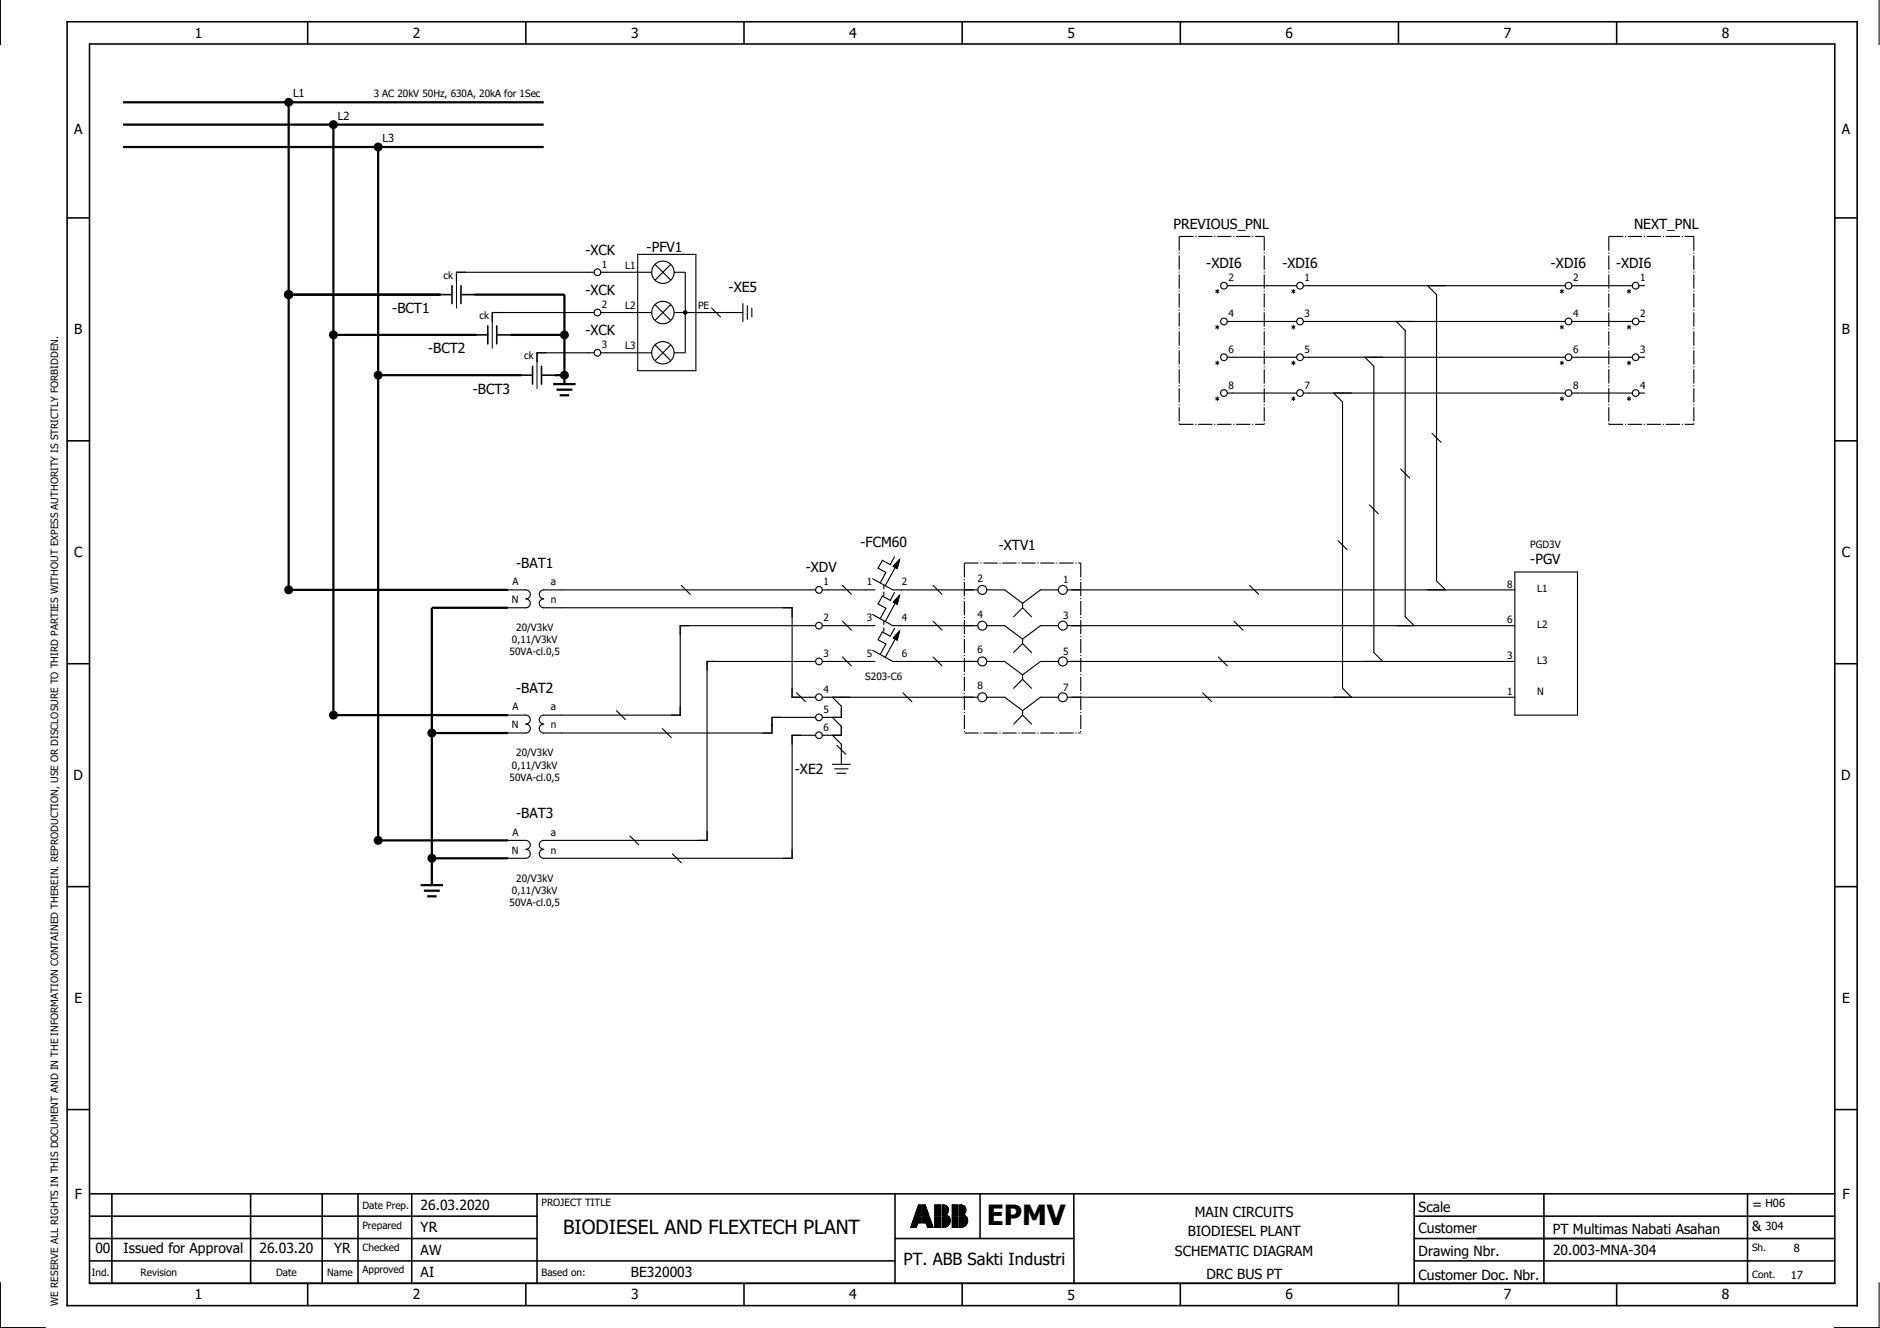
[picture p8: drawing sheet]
<svg xmlns="http://www.w3.org/2000/svg" width="297mm" height="210mm" viewBox="0 0 297 210" stroke-linecap="round" stroke-linejoin="round" font-family="sans-serif">
<g fill="none" stroke="#000" stroke-width=".25">
<path d="M10.6 3.4h282.8v203h-282.8zM14.1 7h275.8v195.8h-275.8zM48.6 3.4v3.6M83.1 3.4v3.6M117.6 3.4v3.6M152 3.4v3.6M186.5 3.4v3.6M221 3.4v3.6M255.4 3.4v3.6M10.6 34.4h3.5M289.9 34.4h3.5M69.3 46.6h2.1"/>
<path d="M71.4 45.2v2.8M72.8 45.2v2.8M72.8 46.6h2.1M74.9 52.9h2.2M77.1 51.5v2.8M78.5 51.5v2.8M78.5 52.9h2.1M82 59.3h2.1M84.1 57.9v2.8M85.6 57.9v2.8M85.6 59.3h2.1M10.6 69.7h3.5"/>
<path d="M289.9 69.7h3.5M10.6 104.9h3.5M289.9 104.9h3.5M10.6 140.1h3.5M289.9 140.1h3.5M10.6 175.4h3.5M289.9 175.4h3.5M14.1 195.8h70.7M14.1 188.7h275.8M14.1 192.2h70.7M14.1 199.3h127.3M17.7 188.7v14.1"/>
<path d="M39.6 188.7v14.1M50.9 188.7v14.1M56.6 188.7v14.1M65.1 188.7v14.1M84.8 188.7v14.1M141.4 195.8h28.3M141.4 188.7v14.2M154.8 188.7v7.1M169.7 188.7v14.2M223.4 195.8h66.5M223.4 188.7v14.1M223.4 192.2h66.5"/>
<path d="M223.4 199.3h66.5M243.9 188.7v14.1M276.1 188.7v14.2M14.1 202.9h275.8M48.6 202.8v3.6M83.1 202.8v3.6M117.6 202.8v3.6M152 202.8v3.6M186.5 202.8v3.6M221 202.8v3.6M255.4 202.8v3.6"/>
</g>
<g fill="none" stroke="#000" stroke-width=".16">
<path d="M.1 0v7M296.9 0v7M72.1 44.4v4.3M77.8 50.8v4.3M84.8 57.2v4.2M192 45.9l.6 .3M192 51.5l.6 .4M192 57.2l.6 .4M192.3 45.8v.5M192.3 51.4v.6M192.3 57.1v.5M192.6 45.9l-.6 .3"/>
<path d="M192.6 51.5l-.6 .4M192.6 57.2l-.6 .4M204.1 45.9l.5 .3M204.1 51.5l.5 .4M204.1 57.2l.5 .4M204.4 45.8v.5M204.4 51.4v.6M204.4 57.1v.5M204.6 45.9l-.5 .3M204.6 51.5l-.5 .4M204.6 57.2l-.5 .4M246.5 45.9l.6 .3"/>
<path d="M246.5 51.5l.6 .4M246.5 57.2l.6 .4M246.8 45.8v.5M246.8 51.4v.6M246.8 57.1v.5M247.1 45.9l-.6 .3M247.1 51.5l-.6 .4M247.1 57.2l-.6 .4M257.1 45.9l.6 .3M257.1 51.5l.6 .4M257.1 57.2l.6 .4M257.4 45.8v.5"/>
<path d="M257.4 51.4v.6M257.4 57.1v.5M257.7 45.9l-.6 .3M257.7 51.5l-.6 .4M257.7 57.2l-.6 .4M192 62.8l.6 .4M192.3 62.7v.6M192.6 62.8l-.6 .4M204.1 62.8l.5 .4M204.4 62.7v.6M204.6 62.8l-.5 .4M246.5 62.8l.6 .4"/>
<path d="M246.8 62.7v.6M247.1 62.8l-.6 .4M257.1 62.8l.6 .4M257.4 62.7v.6M257.7 62.8l-.6 .4M143.9 193.9v.1M144 193.7v.3M144 193.6v.4M144.1 193.4v.6M144.1 193.3v.7M144.2 193.1v.9M144.3 193v1"/>
<path d="M144.3 192.8v1.2M144.4 192.6v1.4M144.4 192.5v1.5M144.5 192.3h1.1v1h-.6l-.2 .7h-.9zM144.5 192.3v1.7M144.6 192v.1M144.6 192.3v1.7M144.6 191.8v.3M144.7 191.7v.4M144.7 192.3v1.7M144.8 191.5v.6M144.8 192.3v1.7"/>
<path d="M144.8 191.4v.7M144.8 192.3v1.6M144.9 191.2v.9M144.9 192.3v1.4M144.9 191.1v1M144.9 192.3v1.3M145 190.9v1.2M145 192.3v1.1M145 190.7v1.4M145 192.3v1M145.1 190.6v1.5M145.1 192.3v1"/>
<path d="M145.1 190.5h.5v1.6h-1.1zM145.1 190.5v1.6M145.2 190.5v1.6M145.2 192.3v1M145.3 190.5v1.6M145.3 192.3v1M145.4 190.5v1.6M145.4 192.3v1M145.5 190.5v1.6M145.5 192.3v1M145.8 190.5h.4l.6 1.6h-1zM145.8 192.3h1l.6 1.7h-.9l-.2-.7h-.5z"/>
<path d="M145.8 190.5v1.6M145.8 192.3v1M145.9 190.5v1.6M145.9 192.3v1M146 190.5v1.6M146 192.3v1M146.1 190.5v1.6M146.1 192.3v1M146.2 190.5v1.6M146.2 192.3v1M146.2 190.6v1.5M146.3 190.8v1.3"/>
<path d="M146.3 192.3v1M146.4 190.9v1.2M146.4 192.3v1.2M146.4 191.1v1M146.4 192.3v1.3M146.5 191.2v.9M146.5 192.3v1.5M146.5 191.4v.7M146.5 192.3v1.6M146.6 191.6v.5M146.6 192.3v1.7M146.6 191.7v.4"/>
<path d="M146.7 191.9v.2M146.7 192.3v1.7M146.7 192v.1M146.8 192.3v1.7M146.8 192.4v1.6M146.9 192.5v1.5M147 192.7v1.3M147 192.8v1.2M147.1 193v1M147.1 193.1v.9M147.2 193.3v.7M147.2 193.5v.5"/>
<path d="M147.3 193.6v.4M147.3 193.8v.2M147.4 193.9v.1M147.7 190.5h.9v1.6h-.9zM147.7 192.3h.9v1.7h-.9zM147.7 190.5v1.6M147.7 192.3v1.7M147.8 190.5v1.6M147.8 192.3v1.7M147.9 190.5v1.6M147.9 192.3v1.7M148 190.5v1.6"/>
<path d="M148 192.3v1.7M148.1 190.5v1.6M148.1 192.3v1.7M148.2 190.5v1.6M148.2 192.3v1.7M148.3 190.5v1.6M148.3 192.3v1.7M148.4 190.5v1.6M148.4 192.3v1.7M148.5 190.5v1.6M148.5 192.3v1.7M148.6 190.5v1.6"/>
<path d="M148.6 192.3v1.7M148.8 190.5a.82 .82 0 0 1 1 .4 .82 .82 0 0 1-.3 1l.3 .2h-1zM148.9 190.5v1.6M148.9 192.3v1.7M149 190.5v1.6M149 192.3v1.7M149.1 190.5v1.6M149.1 192.3v1.7M149.2 190.5v1.6M149.2 192.3v1.7M149.3 190.5v1.6M149.3 192.3v1.7"/>
<path d="M149.4 190.5v1.6M149.4 192.3v1.6M149.5 190.6v1.5M149.5 192.3v1.6M149.6 190.6v1.3M149.6 192v.1M149.6 192.3v1.6M149.6 190.7v1.2M149.7 190.7v1.1M149.7 192v.1M149.7 192.3v1.5M149.7 190.8v.9"/>
<path d="M149.7 192.1h.1M149.8 190.9v.7M149.8 192.3v1.4M149.8 191v.5M149.9 192.3v1.3M150 192.3a1.06 1.06 0 0 1-.9 1.7M150 192.3h-1.2v1.7h.3M150 192.4v1.1M150.1 192.5v.9M150.1 192.7v.5M150.4 190.5h1v1.6h-1zM150.4 192.3h1v1.7h-1z"/>
<path d="M150.5 190.5v1.6M150.5 192.3v1.7M150.6 190.5v1.6M150.6 192.3v1.7M150.7 190.5v1.6M150.7 192.3v1.7M150.8 190.5v1.6M150.8 192.3v1.7M150.9 190.5v1.6M150.9 192.3v1.7M151 190.5v1.6M151 192.3v1.7"/>
<path d="M151.1 190.5v1.6M151.1 192.3v1.7M151.2 190.5v1.6M151.2 192.3v1.7M151.3 190.5v1.6M151.3 192.3v1.7M151.6 190.5a.82 .82 0 0 1 1 .4 .82 .82 0 0 1-.4 1l.3 .2h-.9zM151.7 190.5v1.6M151.7 192.3v1.7M151.8 190.5v1.6M151.8 192.3v1.7M151.9 190.5v1.6"/>
<path d="M151.9 192.3v1.7M152 190.5v1.6M152 192.3v1.7M152.1 190.5v1.6M152.1 192.3v1.7M152.2 190.5v1.6M152.2 192.3v1.6M152.3 190.6v1.5M152.3 192.3v1.6M152.3 190.6v1.3M152.3 192v.1M152.4 190.7v1.1"/>
<path d="M152.4 192v.1M152.4 192.3v1.6M152.4 192.3v1.5M152.5 190.8v.9M152.5 192.1h.1M152.5 192.3v1.5M152.5 190.9v.7M152.5 192.3v1.4M152.6 191v.5M152.6 192.3v1.4M152.7 192.3v1.3M152.7 192.3a1.06 1.06 0 0 1-.9 1.7"/>
<path d="M152.7 192.3h-1.1v1.7h.2M152.8 192.4v1.1M152.8 192.5v.9M152.9 192.7v.5M.1 202.8v7h7M296.9 202.8v7h-7.1"/>
</g>
<g fill="none" stroke="#000" stroke-width=".18">
<path d="M93.9 49.4h-16.1v1.4M93.9 55.8h-9.1v1.4M93.9 43h-21.8v1.4M94.9 49.4h8.1M94.9 55.8h8.1M94.9 43h8.1M100.8 40.2h9.1v18.4h-9.1zM103.5 54.5l2.5 2.5M103.5 48.1l2.5 2.5M103.5 41.8l2.5 2.5M106 54.5l-2.5 2.5M106 48.1l-2.5 2.5"/>
<path d="M106 41.8l-2.5 2.5M106.5 43h1.8v12.8h-1.8M108 49.3v.2M108.1 49.2v.4M108.2 49.2v.4M108.2 49.1v.6M108.3 49.1v.6M108.4 49.2v.4M108.5 49.3v.2M112.4 48.7l1.4 1.4M117.4 49.4h-10.9M117.4 48v2.8"/>
<path d="M118.1 48.3v2.2M118.8 48.7v1.4M193.9 45.2h11M193.9 50.8h11M193.9 56.5h11M205.9 45.2h41.4M205.9 50.8h41.4M205.9 56.5h41.4M215.7 56.5l1.4 1.4v45.2l1.4 1.4M220.6 50.8l1.4 1.4v45.3l1.4 1.4M225.6 45.2l1.4 1.4v45.2l1.4 1.4M248.4 45.2h9.5"/>
<path d="M248.4 50.8h9.5M248.4 56.5h9.5M259 45.2h.8M259 50.8h.8M259 56.5h.8M193.9 62.1h11M205.9 62.1h41.4M210.7 62.1l1.4 1.4v45.3l1.4 1.4M216.4 79.8l1.4 1.4M221.3 74.1l1.4 1.5M226.3 68.5l1.4 1.4M248.4 62.1h9.5"/>
<path d="M259 62.1h.8M80.3 93.2h2.8a.71 .71 0 0 1 .7 .7 .71 .71 0 0 1-.7 .8 .71 .71 0 0 1 .7 .7 .71 .71 0 0 1-.7 .7h-2.8M107.7 92.5l1.4 1.4M128.9 93.2h-43a.71 .71 0 0 0-.7 .7 .71 .71 0 0 0 .7 .8 .71 .71 0 0 0-.7 .7 .71 .71 0 0 0 .7 .7h39.3v14.1h3.7M128.9 98.9h-21.4v14.1h-21.6a.71 .71 0 0 0-.7 .7 .71 .71 0 0 0 .7 .7 .71 .71 0 0 0-.7 .8 .71 .71 0 0 0 .7 .7h36.1v-2.5h6.9M133.1 98.2l1.4 1.4M133.1 92.5l1.4 1.4M137.9 97.1l3.2 1.8h13.4M137.9 91.5l3.2 1.7h13.4M138.2 98.9h-8.3M138.2 93.2h-8.3M139.6 92.5v.6"/>
<path d="M139.6 93.6v.5M139.6 98.2v.5M139.6 99.2v.6M141.3 88l-.6 1.2-1.3-.6-.7 1.2 1.3 .7-.9 1.6M141.3 93.7l-.6 1.2-1.3-.7-.7 1.3 1.3 .6-.9 1.7M141.3 99.3l-.6 1.3-1.3-.7-.7 1.2 1.3 .7-.9 1.6M141.4 89.7l-1.5 2.9M141.4 95.3l-1.5 2.9M142.1 88.4l-.3 1.5-.7-.4zM142.1 94.1l-.3 1.4-.7-.3zM142.1 99.8l-.3 1.4-.7-.4zM147.4 98.2l1.4 1.4"/>
<path d="M147.4 92.5l1.4 1.4M155.9 98.9h2.8l2.9 2.1M155.9 93.2h2.8l2.9 2.2M161.6 96.1l1.4 1.4M161.6 96.1l-1.4 1.4M161.6 95.4v.7M167.2 98.9h-2.8l-2.8 2.1M167.2 93.2h-2.8l-2.8 2.2M168.6 98.9h70.7M168.6 93.2h70.7M195 98.2l1.4 1.4M197.4 92.5l1.5 1.4"/>
<path d="M211.4 85.5l1.4 1.4M239.3 90.4h9.9v22.6h-9.9zM80.3 113h2.8a.71 .71 0 0 1 .7 .7 .71 .71 0 0 1-.7 .7 .71 .71 0 0 1 .7 .8 .71 .71 0 0 1-.7 .7h-2.8M97.4 112.3l1.4 1.4M104.6 115.2l1.5 1.4M125.9 109.5l1.4 1.4M128.9 104.5h-17.2v28.3h-25.8a.71 .71 0 0 0-.7 .7 .71 .71 0 0 0 .7 .7 .71 .71 0 0 0-.7 .8 .71 .71 0 0 0 .7 .7h39.3v-19.5h3.7M129.9 110.2h24.6M131.5 110.2l1.4 1.4v1.8h-3M131.5 113.4l1.4 1.4v1.4h-3M131.5 116.2l1.4 1.4v3.2M132.2 117.8l1.4 1.4"/>
<path d="M133.1 103.8l1.4 1.5M137.9 102.8l3.2 1.7h13.4M138.2 104.5h-8.3M141.4 101l-1.5 2.9M142.7 109.5l1.4 1.4M147.4 103.8l1.4 1.5M155.9 110.2h2.8l2.9 2.1M155.9 104.5h2.8l2.9 2.2M161.6 101v.7M161.6 106.7v.7M161.6 112.3v.7M161.6 101.7l1.4 1.4"/>
<path d="M161.6 101.7l-1.4 1.4M161.6 107.4l1.4 1.4M161.6 107.4l-1.4 1.4M161.6 113l1.4 1.4M161.6 113l-1.4 1.4M167.2 110.2h-2.8l-2.8 2.1M167.2 104.5h-2.8l-2.8 2.2M168.6 110.2h70.7M168.6 104.5h70.7M190 109.5l1.4 1.4M192.5 103.8l1.4 1.5M80.3 132.8h2.8a.71 .71 0 0 1 .7 .7 .71 .71 0 0 1-.7 .7 .71 .71 0 0 1 .7 .8 .71 .71 0 0 1-.7 .7h-2.8"/>
<path d="M99.5 132.1l1.4 1.4M106.2 135l1.5 1.4M131.5 120.8h2.8M131.9 121.5h2.1M132.2 122.2h1.4"/>
<circle cx="94.4" cy="43" r=".53"/>
<circle cx="94.4" cy="55.8" r=".53"/>
<circle cx="94.4" cy="49.4" r=".53"/>
<circle cx="104.7" cy="55.8" r="1.77"/>
<circle cx="104.7" cy="49.4" r="1.77"/>
<circle cx="104.7" cy="43" r="1.77"/>
<circle cx="108.3" cy="49.4" r=".27"/>
<circle cx="193.4" cy="50.8" r=".53"/>
<circle cx="193.4" cy="45.2" r=".53"/>
<circle cx="193.4" cy="56.5" r=".53"/>
<circle cx="205.4" cy="50.8" r=".53"/>
<circle cx="205.4" cy="45.2" r=".53"/>
<circle cx="205.4" cy="56.5" r=".53"/>
<circle cx="247.8" cy="50.8" r=".53"/>
<circle cx="247.8" cy="45.2" r=".53"/>
<circle cx="247.8" cy="56.5" r=".53"/>
<circle cx="258.4" cy="50.8" r=".53"/>
<circle cx="258.4" cy="45.2" r=".53"/>
<circle cx="258.4" cy="56.5" r=".53"/>
<circle cx="193.4" cy="62.1" r=".53"/>
<circle cx="205.4" cy="62.1" r=".53"/>
<circle cx="247.8" cy="62.1" r=".53"/>
<circle cx="258.4" cy="62.1" r=".53"/>
<circle cx="129.4" cy="93.2" r=".53"/>
<circle cx="129.4" cy="98.9" r=".53"/>
<circle cx="155.2" cy="98.9" r=".71"/>
<circle cx="155.2" cy="93.2" r=".71"/>
<circle cx="167.9" cy="98.9" r=".71"/>
<circle cx="167.9" cy="93.2" r=".71"/>
<circle cx="129.4" cy="110.2" r=".53"/>
<circle cx="129.4" cy="104.5" r=".53"/>
<circle cx="129.4" cy="113.4" r=".53"/>
<circle cx="129.4" cy="116.2" r=".53"/>
<circle cx="155.2" cy="110.2" r=".71"/>
<circle cx="155.2" cy="104.5" r=".71"/>
<circle cx="167.9" cy="110.2" r=".71"/>
<circle cx="167.9" cy="104.5" r=".71"/>
</g>
<g fill="none" stroke="#000" stroke-width=".35">
<path d="M19.4 16.2h66.5M19.4 19.7h66.5M45.6 16.2v77h34.7M52.7 19.7v93.7M19.4 23.2h66.5M59.7 23.2v109.6h20.6M45.6 46.6h24M59.7 59.3h22.7M74.9 46.6h14.3v14.1M75.3 52.9h-22.6M80.6 52.9h8.6M87.7 59.3h1.5"/>
<path d="M87.4 60.7h3.5M87.9 61.6h2.5M88.4 62.5h1.5M80.3 96.1h-12.1v43.8M52.7 113h27.6M68.2 115.9h12.1M66.5 139.9h3.5M68.2 135.7h12.1M67 140.8h2.5M67.5 141.7h1.5"/>
</g>
<g fill="#000">
<circle cx="45.6" cy="16.2" r=".71"/>
<circle cx="52.7" cy="19.7" r=".71"/>
<circle cx="59.7" cy="23.2" r=".71"/>
<circle cx="45.6" cy="46.6" r=".71"/>
<circle cx="45.6" cy="46.6" r=".56"/>
<circle cx="52.7" cy="52.9" r=".71"/>
<circle cx="52.7" cy="52.9" r=".56"/>
<circle cx="59.7" cy="59.3" r=".71"/>
<circle cx="89.2" cy="59.3" r=".71"/>
<circle cx="89.2" cy="52.9" r=".71"/>
<circle cx="45.6" cy="93.2" r=".71"/>
<circle cx="52.7" cy="113" r=".71"/>
<circle cx="68.2" cy="115.9" r=".71"/>
<circle cx="59.7" cy="132.8" r=".71"/>
<circle cx="68.2" cy="135.7" r=".71"/>
</g>
<path d="M142.1 94.1l-.3 1.4-.7-.3zM142.1 99.8l-.3 1.4-.7-.4zM142.1 88.4l-.3 1.5-.7-.4z" fill="#000" stroke="#000" stroke-width=".16"/>
<path d="M186.3 37.4h13.4M186.3 37.4v29.7M199.7 37.4v29.7M254.2 37.4h13.4M254.2 37.4v29.7M267.6 37.4v29.7M186.3 67.1h13.4M254.2 67.1h13.4M152.4 89h18.4M152.4 89v26.9M170.8 89v26.9M152.4 115.9h18.4" fill="none" stroke="#000" stroke-width=".18" stroke-dasharray="2.3 .3 .2 .3" stroke-linecap="butt"/>
<text font-size="4.4" x="155.9" y="193.6">EPMV</text>
<text font-size="3.1" x="89" y="195.1">BIODIESEL AND FLEXTECH PLANT</text>
<text font-size="2.6" x="142.8" y="200">PT. ABB Sakti Industri</text>
<g font-size="2.2">
<text x="30.8" y="6">1</text>
<text x="65.2" y="6">2</text>
<text x="99.7" y="6">3</text>
<text x="134.2" y="6">4</text>
<text x="168.7" y="6">5</text>
<text x="203.1" y="6">6</text>
<text x="237.6" y="6">7</text>
<text x="272.1" y="6">8</text>
<text x="11.7" y="21.2">A</text>
<text x="291" y="21.2">A</text>
<text x="92.5" y="40.3">-XCK</text>
<text x="102.2" y="39.8">-PFV1</text>
<text x="185.4" y="36.1">PREVIOUS_PNL</text>
<text x="258.2" y="36.1">NEXT_PNL</text>
<text x="92.5" y="46.6">-XCK</text>
<text x="115.1" y="46.1">-XE5</text>
<text x="190.6" y="42.4">-XDI6</text>
<text x="202.6" y="42.4">-XDI6</text>
<text x="245" y="42.4">-XDI6</text>
<text x="255.3" y="42.3">-XDI6</text>
<text x="11.7" y="52.9">B</text>
<text x="62" y="49.5">-BCT1</text>
<text x="92.5" y="53">-XCK</text>
<text x="291" y="52.9">B</text>
<text x="67.6" y="55.9">-BCT2</text>
<text x="74.7" y="62.2">-BCT3</text>
<text x="11.7" y="88.1">C</text>
<text x="81.6" y="89.7">-BAT1</text>
<text x="136" y="86.4">-FCM60</text>
<text x="157.8" y="86.9">-XTV1</text>
<text x="241.8" y="89.2">-PGV</text>
<text x="291" y="88.1">C</text>
<text x="127.3" y="90.5">-XDV</text>
<text x="81.6" y="109.5">-BAT2</text>
<text x="11.6" y="123.3">D</text>
<text x="125.6" y="122.3">-XE2</text>
<text x="290.9" y="123.3">D</text>
<text x="81.6" y="129.3">-BAT3</text>
<text x="11.8" y="158.6">E</text>
<text x="291.1" y="158.6">E</text>
<text x="11.8" y="189.5">F</text>
<text x="66.5" y="191.2">26.03.2020</text>
<text x="224.1" y="191.5">Scale</text>
<text x="276.8" y="191.1">=</text>
<text x="291.1" y="189.5">F</text>
<text x="15.1" y="198">00</text>
<text x="19.5" y="198">Issued for Approval</text>
<text x="41" y="198">26.03.20</text>
<text x="52.8" y="198">YR</text>
<text x="66.5" y="194.8">YR</text>
<text x="187.7" y="195.4">BIODIESEL PLANT</text>
<text x="188.8" y="192.3">MAIN CIRCUITS</text>
<text x="224.1" y="194.9">Customer</text>
<text x="245.4" y="195">PT Multimas Nabati Asahan</text>
<text x="276.8" y="194.6">&amp;</text>
<text x="66.5" y="198.3">AW</text>
<text x="66.5" y="201.8">AI</text>
<text x="99.7" y="201.8">BE320003</text>
<text x="185.6" y="198.6">SCHEMATIC DIAGRAM</text>
<text x="190.6" y="202.1">DRC BUS PT</text>
<text x="224.1" y="198.6">Drawing Nbr.</text>
<text x="224.1" y="202.3">Customer Doc. Nbr.</text>
<text x="245.4" y="198.3">20.003-MNA-304</text>
<text x="30.8" y="205.4">1</text>
<text x="65.2" y="205.4">2</text>
<text x="99.7" y="205.4">3</text>
<text x="134.2" y="205.4">4</text>
<text x="168.7" y="205.4">5</text>
<text x="203.1" y="205.4">6</text>
<text x="237.6" y="205.4">7</text>
<text x="272.1" y="205.4">8</text>
</g>
<g font-size="1.8">
<text x="46.3" y="15.4">L1</text>
<text x="53.4" y="18.9">L2</text>
<text x="60.5" y="22.5">L3</text>
<text x="278.9" y="190.8">H06</text>
<text x="278.9" y="194.3">304</text>
<text x="283.4" y="197.9">8</text>
<text x="282.9" y="202.1">17</text>
</g>
<g font-size="1.6">
<text x="59" y="15.3">3 AC 20kV 50Hz, 630A, 20kA for 1Sec</text>
<text x="70.1" y="44">ck</text>
<text x="95.1" y="42.3">1</text>
<text x="98.8" y="42.5">L1</text>
<text x="194.1" y="44.4">2</text>
<text x="206.1" y="44.4">1</text>
<text x="248.5" y="44.4">2</text>
<text x="259.1" y="44.4">1</text>
<text x="75.8" y="50.4">ck</text>
<text x="95.1" y="48.7">2</text>
<text x="98.8" y="48.9">L2</text>
<text x="110.3" y="48.9">PE</text>
<text x="194.1" y="50.1">4</text>
<text x="206.1" y="50.1">3</text>
<text x="248.5" y="50.1">4</text>
<text x="259.1" y="50.1">2</text>
<text x="82.8" y="56.8">ck</text>
<text x="95.1" y="55.1">3</text>
<text x="98.8" y="55.2">L3</text>
<text x="194.1" y="55.8">6</text>
<text x="206.1" y="55.8">5</text>
<text x="248.5" y="55.8">6</text>
<text x="259.1" y="55.8">3</text>
<text x="194.1" y="61.4">8</text>
<text x="206.1" y="61.4">7</text>
<text x="248.5" y="61.4">8</text>
<text x="259.1" y="61.4">4</text>
<text x="241.8" y="86.7">PGD3V</text>
<text x="80.9" y="95.3">N</text>
<text x="81" y="92.5">A</text>
<text x="87" y="95.3">n</text>
<text x="87" y="92.5">a</text>
<text x="130.1" y="92.5">1</text>
<text x="136.9" y="92.5">1</text>
<text x="142.5" y="92.5">2</text>
<text x="154.4" y="92">2</text>
<text x="168" y="92.2">1</text>
<text x="238.1" y="92.9">8</text>
<text x="242.9" y="93.6">L1</text>
<text x="80.9" y="101.7">0,11/V3kV</text>
<text x="81.6" y="99.8">20/V3kV</text>
<text x="130.1" y="98.2">2</text>
<text x="136.9" y="98.1">3</text>
<text x="142.5" y="98.1">4</text>
<text x="154.4" y="97.6">4</text>
<text x="168" y="97.9">3</text>
<text x="238.1" y="98.5">6</text>
<text x="242.9" y="99.3">L2</text>
<text x="80.5" y="103.6">50VA-cl.0,5</text>
<text x="130.1" y="103.8">3</text>
<text x="136.7" y="107.5">S203-C6</text>
<text x="136.9" y="103.8">5</text>
<text x="142.5" y="103.8">6</text>
<text x="154.4" y="103.3">6</text>
<text x="168" y="103.5">5</text>
<text x="238.1" y="104.2">3</text>
<text x="242.9" y="104.9">L3</text>
<text x="81" y="112.3">A</text>
<text x="87" y="112.3">a</text>
<text x="130.1" y="109.5">4</text>
<text x="130.1" y="112.7">5</text>
<text x="154.4" y="108.9">8</text>
<text x="168" y="109.2">7</text>
<text x="238.1" y="109.9">1</text>
<text x="242.9" y="109.9">N</text>
<text x="80.9" y="115.1">N</text>
<text x="81.6" y="119.6">20/V3kV</text>
<text x="87" y="115.1">n</text>
<text x="130.1" y="115.5">6</text>
<text x="80.5" y="123.4">50VA-cl.0,5</text>
<text x="80.9" y="121.5">0,11/V3kV</text>
<text x="80.9" y="134.9">N</text>
<text x="81" y="132.1">A</text>
<text x="87" y="134.9">n</text>
<text x="87" y="132.1">a</text>
<text x="80.5" y="143.2">50VA-cl.0,5</text>
<text x="80.9" y="141.3">0,11/V3kV</text>
<text x="81.6" y="139.4">20/V3kV</text>
<text x="57.3" y="191">Date Prep.</text>
<text x="85.6" y="190.6">PROJECT TITLE</text>
<text x="57.3" y="194.2">Prepared</text>
<text x="57.3" y="197.8">Checked</text>
<text x="276.8" y="197.7">Sh.</text>
<text x="14.5" y="201.6">Ind.</text>
<text x="22.2" y="201.6">Revision</text>
<text x="43.6" y="201.6">Date</text>
<text x="51.7" y="201.6">Name</text>
<text x="57.3" y="201.3">Approved</text>
<text x="85.6" y="201.6">Based on:</text>
<text x="276.8" y="201.9">Cont.</text>
<text x="9.2" y="206.4" transform="rotate(-90 9.2 206.4)">WE RESERVE ALL RIGHTS IN THIS DOCUMENT AND IN THE INFORMATION CONTAINED THEREIN. REPRODUCTION, USE OR DISCLOSURE TO THIRD PARTIES WITHOUT EXPESS AUTHORITY IS STRICTLY FORBIDDEN.</text>
</g>
</svg>
